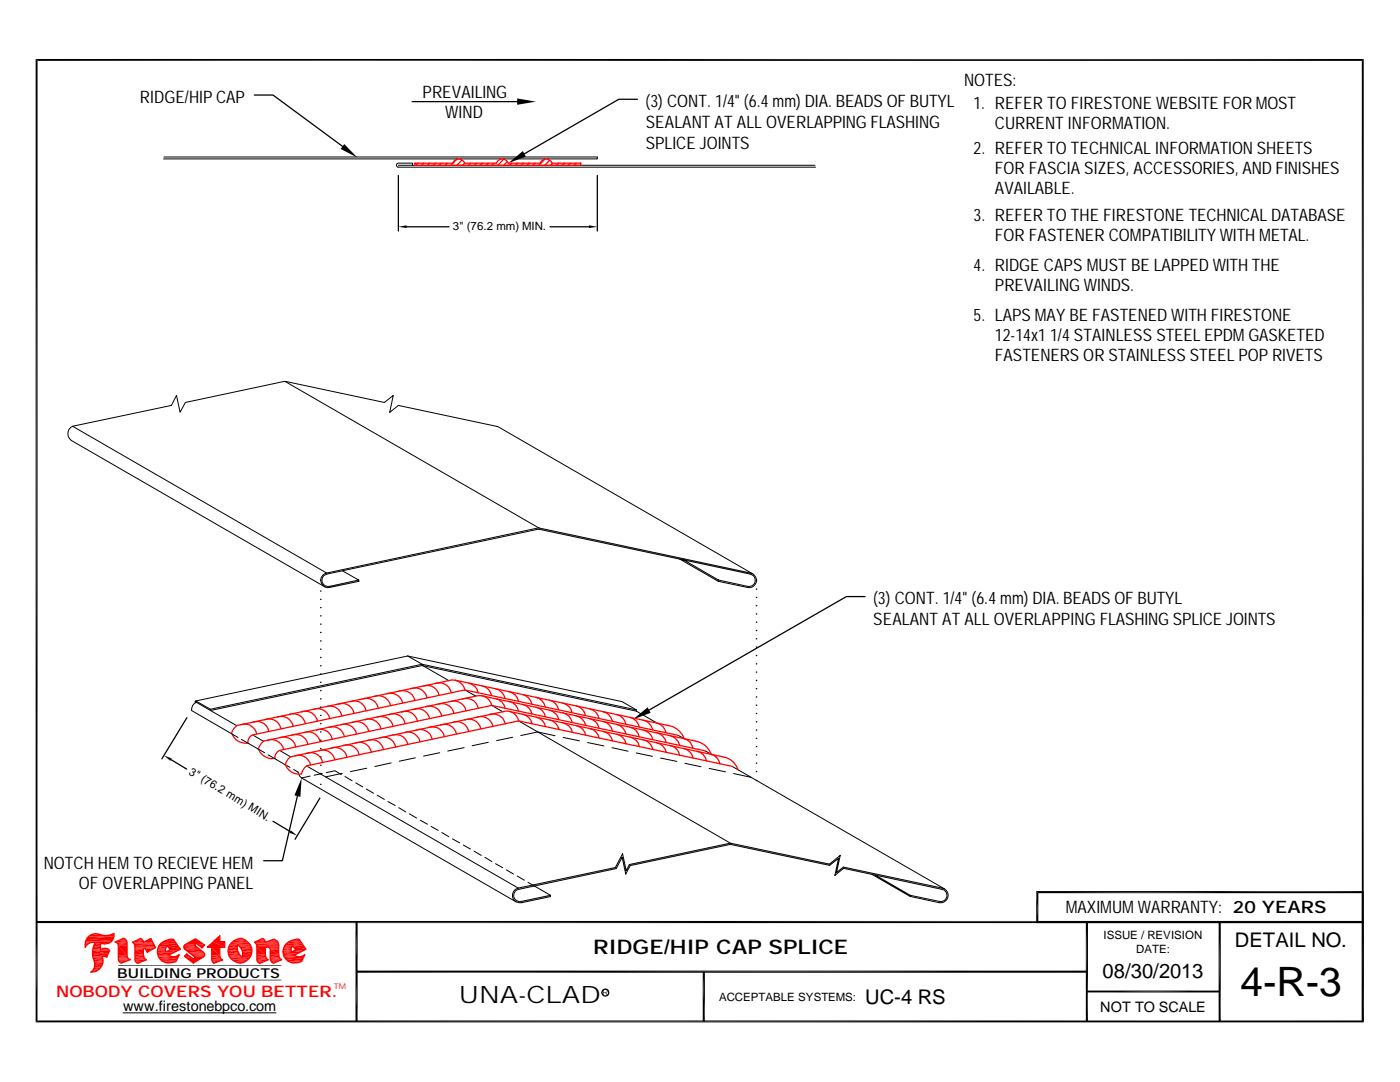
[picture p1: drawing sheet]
<svg xmlns="http://www.w3.org/2000/svg" width="279mm" height="216mm" viewBox="0 0 279 216" stroke-linecap="round" stroke-linejoin="round" font-family="sans-serif">
<g fill="none" stroke="#000" stroke-width=".2">
<path d="M32.7 31.3h86.5v.4h-86.6M79.5 33h83.1M82.3 33v-.4h-2.8a.4 .4 0 0 0-.4 .4 .4 .4 0 0 0 .4 .4h83.3M56.9 76.1l50.7 29.3M14.5 85l50.7 29.3M65.2 114.3l42.1-8.9 42.5 8.9a1.47 1.47 0 0 1 1.2 1.8 1.47 1.47 0 0 1-1.8 1.1l-5.9-1.2 .1-.3M65.2 114.3a1.47 1.47 0 0 0-1.1 1.8 1.47 1.47 0 0 0 1.7 1.1l5.8-1.2v-.3M68.4 113.9l3.2 1.8M71.6 115.7l-5.9 1.3a1.25 1.25 0 0 1-1.4-1 1.25 1.25 0 0 1 .9-1.4l42.1-9 42.4 9a1.25 1.25 0 0 1 1 1.4 1.25 1.25 0 0 1-1.5 1l-5.8-1.3M135.7 111.6l7.6 4.4M136.4 111.7l7 4M150.2 114.5l-50.8-29.3-19.9-4.3-1.7 1.4 .7-3.4-1.8 1.4-20-4.2-19.7 4.2-1.1 2-.7-3.4-1 2-19.7 4.1a1.64 1.64 0 0 0-.3 2.9l50.7 29.2"/>
<path d="M81.4 130.9l2.8 1.6 42.8 9.1M81.4 130.9l42.7 9.1 2.9 1.6v.3M81.4 130.9l-42.3 9M84.2 132.8l-42.2 9v-.3l42.2-9v.3l42.8 9.1M84.4 132.8l5.2 3M92.8 137.7l2.2 1.2M39 140.2l-.1-.2 .2-.1 2.9 1.6M47.2 144.8l-8-4.7a1.67 1.67 0 0 0-1 1.7l9.3 5.4M48.2 147.5l4.6 2.7M50.4 146.6l2.2 1.3M53.5 150.6l4.4 2.5M55.8 149.7l2.2 1.3"/>
<path d="M58.6 153.5l.9 .6 .3 .8 .4 .3M60.2 155.2l42.8 24.8M61.2 152.8l42.2 24.4M61.9 154.9l-1.7 .3M64.3 154.3l-1.6 .4M65.1 154.2l1.7-.4 1.3 .8M68.3 154.3l-3.3 .7M68.8 154.9l1.5 .9M71 156.2l1.4 .8M73.1 157.4l1.4 .9M73.2 153.3l-3.3 .7M75.3 158.7l1.4 .8"/>
<path d="M77.4 159.9l1.5 .8M78.1 152.2l-3.3 .8M82.9 151.2l-3.2 .7M87.8 150.2l-3.3 .7M92.6 149.2l-3.2 .7M97.5 148.1l-3.3 .7M98.1 140.8l2.2 1.2M102.3 147.1l-3.2 .7M103.5 143.8l42.3 24.4M103.9 146.8l3.4-.8 3.5 .8M112.4 147.2l3.3 .6M117.3 148.2l3.2 .6"/>
<path d="M122.1 149.2l3.2 .7M127 150.2l3.2 .7M127 141.9l4.2 2.4M131.8 151.3l3.3 .6M135.3 146.7l1.3 .7M136.7 152.3l3.2 .7M140.7 149.8l1.2 .7M141.5 153.3l3.3 .7M146.1 152.9l42.4 24.5M146.4 154.3l3.5 .8M79.6 161.2l1.4 .8M81.7 162.4l1.4 .8"/>
<path d="M83.9 163.7l1.4 .8M86 164.9l1.5 .8M88.2 166.1l1.4 .9M90.3 167.4l1.4 .8M92.5 168.6l1.4 .8M94.6 169.8l1.5 .9M96.8 171.1l1.4 .8M98.9 172.3l1.4 .8M101 173.6l1.5 .8M103.2 174.8l1.4 .8M103.4 177.2a1.49 1.49 0 0 0-1.1 1.8 1.49 1.49 0 0 0 1.8 1.1l5.8-1.2v-.3M103.4 177.2l19.4-4.1 1.4-2.8 .8 3.4 .6-1.2 20-4.2 19.9 4.1 2.2-1.7-.7 3.4 1.3-1.1 19.7 4.2a1.49 1.49 0 0 1 1.2 1.8 1.49 1.49 0 0 1-1.7 1.1l-5.9-1.2 .1-.3"/>
<path d="M105.4 176.1l4.5 2.5M109.9 178.6l-5.9 1.3a1.23 1.23 0 0 1-1.5-1 1.23 1.23 0 0 1 1-1.4l19.5-4.2 1.2-2.2 .7 3.3 .9-1.7 19.8-4.2 20 4.2 1.7-1.4-.7 3.4 1.8-1.4 19.6 4.2a1.23 1.23 0 0 1 1 1.4 1.23 1.23 0 0 1-1.5 1l-5.8-1.3M174 174.5l7.6 4.4M174.7 174.6l7 4"/>
</g>
<g fill="none" stroke="#f00" stroke-width=".25">
<path d="M82.8 32.6h7.5a1.25 1.25 0 0 1 1.2-.9 1.25 1.25 0 0 1 1.2 .9h6.4a1.25 1.25 0 0 1 1.1-.9 1.25 1.25 0 0 1 1.2 .9h6.4a1.22 1.22 0 0 1 1.2-.9 1.22 1.22 0 0 1 1.2 .9h5.7v.4h-33.1zM83.4 32.6l-.4 .4M84.5 32.6l-.3 .4M85.7 32.6l-.4 .4M86.9 32.6l-.4 .4M88.1 32.6l-.4 .4M89.2 32.6l-.4 .4M91.2 31.8l-1.2 1.2M92.2 31.9l-1 1.1M92.8 32.6l-.5 .4M93.9 32.6l-.4 .4M95.1 32.6l-.4 .4"/>
<path d="M96.3 32.6l-.5 .4M97.4 32.6l-.4 .4M98.6 32.6l-.4 .4M100.5 31.8l-1.1 1.2M101.3 32.2l-.8 .8M102.1 32.6l-.4 .4M103.3 32.6l-.4 .4M104.4 32.6l-.3 .4M105.6 32.6l-.4 .4M106.8 32.6l-.4 .4M108.8 31.8l-1.2 1.2M109.7 32l-1 1"/>
<path d="M110.3 32.6l-.4 .4M111.5 32.6l-.5 .4M112.6 32.6l-.4 .4M113.8 32.6l-.4 .4M115 32.6l-.4 .4M115.9 32.8l-.2 .2M69.9 140a2.4 2.4 0 0 1 3.2 1.8M72.3 139.4a2.53 2.53 0 0 1 3.2 1.9M74.7 138.9a2.49 2.49 0 0 1 3.2 1.9M77.2 138.4a2.47 2.47 0 0 1 3.1 1.9M79.6 137.9a2.53 2.53 0 0 1 3.2 1.9M82 137.4a2.43 2.43 0 0 1 3.2 1.8"/>
<path d="M84.5 136.9a2.4 2.4 0 0 1 3.1 1.8M86.9 136.4a2.46 2.46 0 0 1 3.2 1.8M89.8 140a2.47 2.47 0 0 1 3.2 1.9M90.8 135.7l42.6 9.1a4 4 0 0 1 3.2 2.6M92.2 139.5a2.46 2.46 0 0 1 3.3 1.8M92.8 137.7a2.47 2.47 0 0 0-3.2-1.9l-42.4 9-.8 1-.2 .6M92.8 137.7l-42.4 8.9a1.58 1.58 0 0 0-.9 1.7 3 3 0 0 1-3.2-1.9M92.8 137.7l42.5 9M93.6 136.3a2.4 2.4 0 0 1 1.8 1.9M96.2 136.9a2.5 2.5 0 0 1 1.9 1.9M96.2 138.9l42.6 9a4 4 0 0 1 3.1 2.6M98.9 137.5a2.53 2.53 0 0 1 1.9 1.9"/>
<path d="M98.9 139.4a2.4 2.4 0 0 1 1.9 1.9M101.6 138a2.37 2.37 0 0 1 1.9 1.9M101.6 140a2.5 2.5 0 0 1 1.9 1.9M104.3 138.6a2.4 2.4 0 0 1 1.8 1.9M106.9 139.1a2.53 2.53 0 0 1 1.9 2M109.6 139.7a2.5 2.5 0 0 1 1.9 1.9M48 144.6a2.39 2.39 0 0 1 3.2 1.9M50.5 144.1a2.4 2.4 0 0 1 3.1 1.8M52.9 143.6a2.43 2.43 0 0 1 3.2 1.8M53.4 147.7a2.47 2.47 0 0 1 3.2 1.9M55.3 143.1a2.4 2.4 0 0 1 3.2 1.8M55.8 147.2a2.47 2.47 0 0 1 3.2 1.9"/>
<path d="M57.5 151.4l.5-.4 42.3-9a2.4 2.4 0 0 1 3.2 1.8l-42.3 9-.5 .5-.5 1.1a2.9 2.9 0 0 1-3.3-1.8zM57.7 142.5a2.53 2.53 0 0 1 3.3 1.9M58.3 146.7a2.42 2.42 0 0 1 3.2 1.8M58.8 150.8a2.4 2.4 0 0 1 3.2 1.9M60.2 142a2.49 2.49 0 0 1 3.2 1.9M60.7 146.2a2.4 2.4 0 0 1 3.2 1.8M60.9 155.6h.1M61.2 150.3a2.47 2.47 0 0 1 3.2 1.8M62.6 141.5a2.47 2.47 0 0 1 3.2 1.9M63.1 145.7a2.46 2.46 0 0 1 3.2 1.8M63.6 149.8a2.49 2.49 0 0 1 3.2 1.8M65 141a2.46 2.46 0 0 1 3.2 1.8"/>
<path d="M65.5 145.2a2.43 2.43 0 0 1 3.2 1.8M66.1 149.3a2.47 2.47 0 0 1 3.2 1.8M67.4 140.5a2.43 2.43 0 0 1 3.3 1.8M68 144.6a2.47 2.47 0 0 1 3.2 1.9M68.5 148.8a2.39 2.39 0 0 1 3.2 1.8M70.4 144.1a2.53 2.53 0 0 1 3.2 1.9M70.9 148.3a2.43 2.43 0 0 1 3.2 1.8M72.8 143.6a2.49 2.49 0 0 1 3.2 1.9M73.4 147.7a2.4 2.4 0 0 1 3.1 1.9M75.3 143.1a2.4 2.4 0 0 1 3.1 1.8M75.8 147.2a2.46 2.46 0 0 1 3.2 1.9M77.7 142.6a2.46 2.46 0 0 1 3.2 1.8"/>
<path d="M78.2 146.7a2.49 2.49 0 0 1 3.2 1.8M80.1 142.1a2.43 2.43 0 0 1 3.2 1.8M80.6 146.2a2.47 2.47 0 0 1 3.2 1.8M82.5 141.6a2.4 2.4 0 0 1 3.2 1.8M83.1 145.7a2.53 2.53 0 0 1 3.2 1.8M85 141a2.53 2.53 0 0 1 3.2 1.9M85.5 145.2a2.42 2.42 0 0 1 3.2 1.8M87.4 140.5a2.49 2.49 0 0 1 3.2 1.9M87.9 144.7a2.4 2.4 0 0 1 3.2 1.8M90.3 144.1a2.46 2.46 0 0 1 3.3 1.9M92.8 143.6a2.43 2.43 0 0 1 3.2 1.9M95.2 143.1a2.47 2.47 0 0 1 3.2 1.8"/>
<path d="M97.6 142.6a2.53 2.53 0 0 1 3.2 1.8M98.1 140.8l-42.3 8.9a1.67 1.67 0 0 0-.9 1.7M98.1 140.8a2.47 2.47 0 0 0-3.1-1.9l-42.4 9-.8 1-.2 .6a3 3 0 0 0 3.2 1.8M98.1 140.8l42.6 9M101.6 141.9l42.6 9.1a3.8 3.8 0 0 1 3.1 2.6M103.5 143.8l42.6 9.1M104.3 140.5a2.53 2.53 0 0 1 1.9 2M104.3 142.5a2.38 2.38 0 0 1 1.9 1.9M106.9 141.1a2.35 2.35 0 0 1 1.9 1.9M107 143.1a2.53 2.53 0 0 1 1.9 1.9M109.6 143.6a2.5 2.5 0 0 1 1.9 2M109.6 141.7a2.4 2.4 0 0 1 1.9 1.9"/>
<path d="M112.3 140.3a2.37 2.37 0 0 1 1.9 1.9M112.3 144.2a2.37 2.37 0 0 1 1.9 1.9M112.3 142.2a2.5 2.5 0 0 1 1.9 2M115 142.8a2.53 2.53 0 0 1 1.9 1.9M115 140.8a2.38 2.38 0 0 1 1.8 2M115 144.8a2.38 2.38 0 0 1 1.9 1.9M117.6 143.4a2.35 2.35 0 0 1 1.9 1.9M117.6 141.4a2.53 2.53 0 0 1 1.9 1.9M117.7 145.4a2.53 2.53 0 0 1 1.9 1.9M120.3 142a2.5 2.5 0 0 1 1.9 1.9M120.4 145.9a2.53 2.53 0 0 1 1.9 1.9M120.4 144a2.4 2.4 0 0 1 1.8 1.9"/>
<path d="M123 146.5a2.35 2.35 0 0 1 1.9 1.9M123 144.5a2.53 2.53 0 0 1 1.9 1.9M123 142.6a2.4 2.4 0 0 1 1.9 1.9M125.7 145.1a2.37 2.37 0 0 1 1.9 1.9M125.7 143.1a2.53 2.53 0 0 1 1.9 1.9M125.7 147.1a2.4 2.4 0 0 1 1.9 1.9M128.4 143.7a2.53 2.53 0 0 1 1.9 1.9M128.4 147.6a2.5 2.5 0 0 1 1.9 2M128.4 145.7a2.4 2.4 0 0 1 1.9 1.9M131 144.3a2.37 2.37 0 0 1 1.9 1.9M131.1 148.2a2.53 2.53 0 0 1 1.9 1.9M131.1 146.2a2.5 2.5 0 0 1 1.9 2"/>
<path d="M133.7 146.8a2.53 2.53 0 0 1 1.9 1.9M133.8 148.8a2.38 2.38 0 0 1 1.8 1.9M136.4 147.4a2.35 2.35 0 0 1 1.9 1.9M136.4 149.4a2.4 2.4 0 0 1 1.9 1.9M139.1 149.9a2.5 2.5 0 0 1 1.9 1.9M141.8 150.5a2.37 2.37 0 0 1 1.9 1.9M142.9 151v.1"/>
</g>
<g fill="none" stroke="#000" stroke-width=".3">
<path d="M64 119.6h.1M64 117.9h.1M64 115.8h.1M151 115.8h.1M151 117.6h.1M151 119.2h.1M64 139.4h.1M64 137.8h.1M64 136.1h.1M64 134.5h.1M64 132.8h.1M64 131.2h.1"/>
<path d="M64 129.5h.1M64 127.9h.1M64 126.2h.1M64 124.5h.1M64 122.9h.1M64 121.2h.1M151 120.9h.1M151 122.5h.1M151 124.2h.1M151 125.8h.1M151 127.5h.1M151 129.1h.1"/>
<path d="M151 130.8h.1M151 132.5h.1M151 134.1h.1M151 135.8h.1M151 137.4h.1M151 139.1h.1M64 156.5h.1M64 154.3h.1M64 152.7h.1M64 151h.1M64 149.4h.1M64 147.7h.1"/>
<path d="M64 146h.1M64 144.4h.1M64 142.7h.1M64 141.1h.1M151 140.7h.1M151 142.4h.1M151 144h.1M151 145.7h.1M151 147.3h.1M151 149h.1M151 150.6h.1M151 152.3h.1"/>
<path d="M151 154h.1M151 155.7h.1"/>
</g>
<path d="M103.2 19.6l3.7 .7-3.7 .6zM68.7 28.7l2.6 2.8-3.3-1.8zM101.4 32.6l3-2.5 .5 1.1zM79.5 45.3l1.7-.3v.5zM117.6 45l1.6 .3-1.6 .2zM32.7 150.7l1.6 .6-.3 .5zM60.2 155.2l-.3 3.8-1.1-.3zM126.3 143.6l2.9-2.5 .6 1.1zM58 165.7l1.3 1.1-1.6-.6z" fill="#000"/>
<g fill="none" stroke="#000" stroke-width=".25">
<path d="M50.8 19h3.7l13.9 10.2M127.2 19.8h-3.7l-18.9 10.9M79.5 35v11.1M82.3 20.3h20.9M119.2 35v11.1M81.2 45.3h8.4M109.8 45.3h7.8M172.6 119h-3.7l-39.4 22.7M34.2 151.6l3.1 1.9M37.3 143.2l-5 8.2M59.4 158.8l-3.1 12.9h-3.7M63.8 159.3l-4.9 8.2"/>
<path d="M54.5 163.9l3.4 2"/>
</g>
<path d="M243.4 184v19.8" fill="none" stroke="#000" stroke-width=".42"/>
<g fill="#f00">
<path d="M52.1 187.4l.4-.2 .2 .2z"/>
<path d="M54.6 187.5h.1z"/>
<path d="M52 187.5h.7z"/>
<path d="M52.1 187.4l.6 .1z"/>
<path d="M54.2 187.6l.4-.1 .4 .1z"/>
<path d="M54.6 187.5l.4 .1z"/>
<path d="M51.5 187.7l.5-.2 .9 .2z"/>
<path d="M52 187.5h.7l.2 .2z"/>
<path d="M53.5 187.8l.7-.2 1.2 .2z"/>
<path d="M54.2 187.6h.8l.4 .2z"/>
</g>
<path d="M50.8 187.9h2.2" fill="none" stroke="#f00" stroke-width=".3"/>
<path d="M51.5 187.7h1.4l.1 .3z" fill="#f00"/>
<path d="M53 187.9h2.5" fill="none" stroke="#f00" stroke-width=".2"/>
<path d="M53.5 187.8h1.9l.1 .2z" fill="#f00"/>
<path d="M50.8 188h2.2M50.8 188.1h4.7M51 188.2h4.6M51.2 188.6h4.4M51.3 189h4.3M53.4 189h2.2" fill="none" stroke="#f00" stroke-width=".2"/>
<path d="M51.1 188.4h4.5" fill="none" stroke="#f00" stroke-width=".3"/>
<path d="M51.2 188.8h4.4" fill="none" stroke="#f00" stroke-width=".34"/>
<path d="M51.3 189h1.9z" fill="#f00"/>
<path d="M51.3 189h2.1M53.5 189h2.1" fill="none" stroke="#f00" stroke-width=".2"/>
<g fill="#f00">
<path d="M51.3 189l1.7 .1z"/>
<path d="M51.3 189h1.9z"/>
<path d="M53.7 189l1.9 .2h-1.8z"/>
<path d="M53.7 189h1.9v.2z"/>
<path d="M53.8 189.2l1.8 .3h-1.7z"/>
<path d="M53.8 189.2h1.8v.3z"/>
<path d="M53.9 189.5l1.7 .9h-1.7z"/>
<path d="M53.9 189.5h1.7v.9z"/>
<path d="M51.3 189.1l1.7 1.4h-1.7z"/>
<path d="M51.3 189.1h1.7v1.4z"/>
<path d="M53.9 190.4l1.8 .4h-1.8z"/>
<path d="M53.9 190.4h1.7l.1 .4z"/>
<path d="M51.3 190.5l1.7 .3h-1.7z"/>
<path d="M51.3 190.5h1.7v.3z"/>
<path d="M51.3 190.8l1.8 .3h-1.8z"/>
<path d="M51.3 190.8h1.7l.1 .3z"/>
<path d="M53.9 190.8l1.9 .3h-1.9z"/>
<path d="M53.9 190.8h1.8l.1 .3z"/>
<path d="M53.9 191.1l2 .2h-2z"/>
<path d="M53.9 191.1h1.9l.1 .2z"/>
</g>
<path d="M51.3 191.4h2.3M51.3 191.5h2.3M53.9 191.3h2.1M53.9 191.4h2.3" fill="none" stroke="#f00" stroke-width=".2"/>
<path d="M51.3 191.2h2" fill="none" stroke="#f00" stroke-width=".25"/>
<path d="M54 191.5l1.8 .2h-1.8z" fill="#f00"/>
<path d="M54 191.6h2.2" fill="none" stroke="#f00" stroke-width=".2"/>
<path d="M51.3 191.6l1.5 .3h-1.4z" fill="#f00"/>
<path d="M51.3 191.7h2.2" fill="none" stroke="#f00" stroke-width=".3"/>
<g fill="#f00">
<path d="M54 191.7l1.1 .3h-.9z"/>
<path d="M54 191.7h1.8l-.7 .3z"/>
<path d="M54.4 192.1h.4l-.2 .1z"/>
<path d="M54.2 192l.6 .1z"/>
<path d="M54.2 192h.9z"/>
<path d="M51.4 191.9l.8 .2h-.6z"/>
<path d="M51.4 191.9h1.4l-.6 .2z"/>
<path d="M51.8 192.2h.1z"/>
<path d="M51.6 192.1l.3 .1z"/>
<path d="M51.6 192.1h.6l-.3 .1z"/>
</g>
<path d="M50.8 188l1.7-.8 .5 .8 1.7-.6a1.18 1.18 0 0 1 .9 1.2l.2 2.5 .4 .4-1.6 .7-.4-.2-.3-.7v-1.8l-.2-.5h-.3l-.4 .1v1.4l.1 .6 .5 .4-1.8 .7-.4-.3-.1-.3-.1-3z" fill="none" stroke="#f00" stroke-width=".25"/>
<g fill="#f00">
<path d="M18.7 186.4h.8z"/>
<path d="M18.5 186.4h1.4z"/>
<path d="M18.7 186.4h1.2z"/>
<path d="M18.2 186.5h1.9z"/>
<path d="M18.5 186.4l1.6 .1z"/>
</g>
<path d="M18.1 186.5h2.1" fill="none" stroke="#f00" stroke-width=".2"/>
<g fill="#f00">
<path d="M21.8 186.6l.8-.3 .1 .3z"/>
<path d="M22.6 186.3l.1 .3z"/>
<path d="M21.1 186.7h1.6z"/>
<path d="M21.8 186.6l.9 .1z"/>
</g>
<path d="M17.9 186.6h2.6" fill="none" stroke="#f00" stroke-width=".2"/>
<g fill="#f00">
<path d="M20.9 186.7h1.8z"/>
<path d="M21.1 186.7h1.6z"/>
</g>
<path d="M17.7 186.8h5.1M17.9 186.7h3" fill="none" stroke="#f00" stroke-width=".2"/>
<g fill="#f00">
<path d="M17.7 186.9l4.9 .4h-5.3z"/>
<path d="M17.7 186.9h5l-.1 .4z"/>
</g>
<path d="M17.3 187.3h5.3" fill="none" stroke="#f00" stroke-width=".2"/>
<g fill="#f00">
<path d="M17.3 187.3l5 .5h-5.2z"/>
<path d="M17.3 187.3h5.3l-.3 .5z"/>
</g>
<path d="M17.1 187.8h5.2" fill="none" stroke="#f00" stroke-width=".2"/>
<path d="M17 187.9h5.2" fill="none" stroke="#f00" stroke-width=".21"/>
<g fill="#f00">
<path d="M17 188l1.1 .1z"/>
<path d="M17 188h1.5z"/>
</g>
<path d="M18.5 188.1h3.5M18.9 188.1h3M18.9 188.2h2.9" fill="none" stroke="#f00" stroke-width=".2"/>
<g fill="#f00">
<path d="M17 188.1l.7 .2h-.7z"/>
<path d="M17 188.1h1.1l-.4 .2z"/>
<path d="M20.6 188.3h.8z"/>
<path d="M20.1 188.3h1.3z"/>
<path d="M20.1 188.3h1.4z"/>
<path d="M17 188.3l.5 .1h-.5z"/>
<path d="M17 188.3h.7l-.2 .1z"/>
<path d="M17 188.4l.3 .2h-.3z"/>
<path d="M17 188.4h.5l-.2 .2z"/>
<path d="M18.9 188.3l1.1 .5h-1.3z"/>
<path d="M18.9 188.3h1.2l-.1 .5z"/>
<path d="M17 188.8v.2z"/>
<path d="M18.7 188.8h1.3z"/>
<path d="M17 188.6l.1 .2z"/>
<path d="M17 188.6h.3l-.2 .2z"/>
<path d="M20.5 189.3h.8z"/>
<path d="M20.5 189.3h1z"/>
<path d="M20.2 189.4l.3-.1 1.2 .1z"/>
<path d="M20.5 189.3h1l.2 .1z"/>
<path d="M18.7 188.8l1.4 .6h-1.6z"/>
<path d="M18.7 188.8h1.3l.1 .6z"/>
<path d="M20.2 189.4l1.5 .1z"/>
<path d="M18.5 189.4l1.6 .1z"/>
</g>
<path d="M18.5 189.5h3.3M18.5 189.6h3.4" fill="none" stroke="#f00" stroke-width=".2"/>
<g fill="#f00">
<path d="M18.5 189.7l3.1 .6h-3.1z"/>
<path d="M18.5 189.7h3.4l-.3 .6z"/>
<path d="M18.5 190.3l2.9 .5h-2.9z"/>
<path d="M18.5 190.3h3.1l-.2 .5z"/>
<path d="M20.7 190.8h.7z"/>
<path d="M21.1 190.9h.2z"/>
<path d="M21 190.8l.3 .1z"/>
<path d="M21 190.8h.4z"/>
<path d="M18.5 190.8l1.9 .1h-1.9z"/>
</g>
<path d="M18.5 190.9h2.2" fill="none" stroke="#f00" stroke-width=".2"/>
<g fill="#f00">
<path d="M18.5 190.9l1.9 .2h-1.9z"/>
<path d="M18.5 190.9h1.9v.2z"/>
<path d="M18.5 191.1l2 .3h-1.9z"/>
<path d="M18.5 191.1h1.9l.1 .3z"/>
<path d="M18.6 191.4l2 .4h-1.8z"/>
<path d="M18.6 191.4h1.9l.1 .4z"/>
<path d="M18.8 191.8l1.8 .1h-1.8z"/>
<path d="M18.8 191.8h1.8v.1z"/>
<path d="M18.8 191.9l1.7 .2h-1.6z"/>
<path d="M18.8 191.9h1.8l-.1 .2z"/>
<path d="M18.9 192.1l1.5 .3h-1.5z"/>
<path d="M18.9 192.1h1.6l-.1 .3z"/>
<path d="M18.9 192.4h1.5z"/>
<path d="M18.9 192.4l1.3 .6h-1.4z"/>
<path d="M18.9 192.4h1.5l-.2 .6z"/>
<path d="M18.8 193h1.3z"/>
<path d="M18.8 193h1.4z"/>
<path d="M18.8 193l1 .4h-1.2z"/>
<path d="M18.8 193h1.3l-.3 .4z"/>
<path d="M18.6 193.4l.9 .2h-.9z"/>
<path d="M18.6 193.4h1.2l-.3 .2z"/>
<path d="M18.4 193.8l.2-.2 .7 .2z"/>
<path d="M18.6 193.6h.9l-.2 .2z"/>
<path d="M18.2 193.9h.5z"/>
<path d="M18.2 193.9l.2-.1 .3 .1z"/>
<path d="M18.4 193.8h.9l-.6 .1z"/>
</g>
<path d="M17 189h.1M17.7 186.9a2.26 2.26 0 0 1 2.5-.3l.7 .1 .9-.1 .9-.3a1.86 1.86 0 0 1-2.6 2v1.2a1.35 1.35 0 0 1 1.8 .2l-.6 1.3-.6-.2-.3 .1a2.26 2.26 0 0 1-2.3 3.1 1.81 1.81 0 0 0 .7-2.2 4.1 4.1 0 0 1 .2-3.7 1.56 1.56 0 0 0-2 .9 2.26 2.26 0 0 1 .7-2.1z" fill="none" stroke="#f00" stroke-width=".25"/>
<g fill="#f00">
<path d="M34.3 187.4h.3z"/>
<path d="M34.1 187.4h.5z"/>
<path d="M33.2 187.6l.9-.2 .7 .2z"/>
<path d="M34.1 187.4h.5l.2 .2z"/>
</g>
<path d="M32.5 187.8h2.5" fill="none" stroke="#f00" stroke-width=".38"/>
<path d="M33.2 187.6h1.6l.2 .4z" fill="#f00"/>
<path d="M32 188.2h3.3" fill="none" stroke="#f00" stroke-width=".38"/>
<path d="M31.7 188.6h3.8" fill="none" stroke="#f00" stroke-width=".42"/>
<g fill="#f00">
<path d="M31.7 188.8l1.6 .1h-1.7z"/>
<path d="M31.7 188.8h1.7l-.1 .1z"/>
<path d="M31.6 188.9l1.6 .1z"/>
<path d="M31.6 188.9h1.7z"/>
<path d="M31.6 189l1.4 .3h-1.5z"/>
<path d="M31.6 189h1.6l-.2 .3z"/>
<path d="M33.4 188.8l2.6 .6h-2.1z"/>
<path d="M33.4 188.8h2.1l.5 .6z"/>
</g>
<path d="M33.9 189.4h2.1" fill="none" stroke="#f00" stroke-width=".2"/>
<g fill="#f00">
<path d="M31.5 189.3l1.5 .2h-1.5z"/>
<path d="M31.5 189.3h1.5v.2z"/>
<path d="M33.9 189.4l1.9 .1z"/>
</g>
<path d="M33.9 189.5h2" fill="none" stroke="#f00" stroke-width=".2"/>
<g fill="#f00">
<path d="M33.7 189.6h1.9z"/>
<path d="M34 189.5h1.8z"/>
<path d="M31.5 189.5l1.5 .1h-1.6z"/>
<path d="M31.5 189.5h1.5v.1z"/>
<path d="M33.1 189.9l.6-.3 1.3 .3z"/>
<path d="M33.7 189.6h1.9l-.6 .3z"/>
<path d="M31.4 189.6l1.7 .3h-1.7z"/>
<path d="M31.4 189.6h1.6l.1 .3z"/>
</g>
<path d="M31.4 190h3.6" fill="none" stroke="#f00" stroke-width=".2"/>
<g fill="#f00">
<path d="M35.6 190.6l.2-.1z"/>
<path d="M31.4 190.1l2.3 .5h-2.2z"/>
<path d="M31.4 190.1h3.2l-.9 .5z"/>
<path d="M35.5 190.7l.1-.1 .1 .1z"/>
<path d="M35.6 190.6l.1 .1z"/>
</g>
<path d="M31.5 190.7h2.4" fill="none" stroke="#f00" stroke-width=".2"/>
<g fill="#f00">
<path d="M35.1 190.8l.4-.1 .1 .1z"/>
<path d="M35.5 190.7h.2l-.1 .1z"/>
<path d="M35.1 190.8h.5z"/>
</g>
<path d="M31.6 190.8h2.5" fill="none" stroke="#f00" stroke-width=".2"/>
<g fill="#f00">
<path d="M34.6 190.9h1z"/>
<path d="M35.1 190.8h.5z"/>
</g>
<path d="M31.6 190.9h3M32.3 191.8h2.9" fill="none" stroke="#f00" stroke-width=".2"/>
<path d="M31.7 191.1h3.9" fill="none" stroke="#f00" stroke-width=".38"/>
<path d="M31.9 191.5h3.5" fill="none" stroke="#f00" stroke-width=".42"/>
<path d="M32.6 191.9l1.9 .1h-1.6z" fill="#f00"/>
<path d="M32.6 192h2.5" fill="none" stroke="#f00" stroke-width=".2"/>
<g fill="#f00">
<path d="M32.9 192l1.4 .1z"/>
<path d="M32.9 192h1.6z"/>
<path d="M33.2 192.1h1z"/>
<path d="M33.1 192.1h1.1z"/>
<path d="M33.1 192.1h1.2z"/>
</g>
<path d="M36 189.4l-1.4-2a2.88 2.88 0 0 0-3.2 2.3 2.26 2.26 0 0 0 2.8 2.4l.9-.2 .7-1.4a1.67 1.67 0 0 1-2.1 .1l2.2-1.2" fill="none" stroke="#f00" stroke-width=".25"/>
<g fill="#f00">
<path d="M28 187.3h.2z"/>
<path d="M27.7 187.5l.3-.2 .4 .2z"/>
<path d="M28 187.3l.4 .2z"/>
<path d="M27.1 187.7l.6-.2 .9 .2z"/>
<path d="M27.7 187.5h.7l.2 .2z"/>
<path d="M28.7 188l1.3-.7 .5 .7z"/>
<path d="M30 187.3l.5 .7z"/>
</g>
<path d="M26.5 187.9h2.1" fill="none" stroke="#f00" stroke-width=".3"/>
<g fill="#f00">
<path d="M27.1 187.7h1.5v.3z"/>
<path d="M28.7 188h1.8z"/>
</g>
<path d="M26.5 188h2.1M26.9 189h4.1M26.9 189.1h4.1M26.9 189.2h4.1" fill="none" stroke="#f00" stroke-width=".2"/>
<path d="M26.5 188.2h4.1" fill="none" stroke="#f00" stroke-width=".21"/>
<path d="M26.7 188.4h4.1" fill="none" stroke="#f00" stroke-width=".3"/>
<path d="M26.9 188.7h4" fill="none" stroke="#f00" stroke-width=".38"/>
<g fill="#f00">
<path d="M26.9 189.2l1.8 .1z"/>
<path d="M26.9 189.2h2z"/>
<path d="M28.9 189.2l1.7 .2h-1.6z"/>
<path d="M28.9 189.2h1.8l-.1 .2z"/>
<path d="M29 189.4h1.5z"/>
<path d="M29 189.4h1.6z"/>
<path d="M29.1 189.4h1.3z"/>
<path d="M29.1 189.4h1.4z"/>
<path d="M26.9 189.3l1.7 .1h-1.7z"/>
<path d="M26.9 189.3h1.8l-.1 .1z"/>
<path d="M29.1 189.4l.3 .6z"/>
<path d="M29.1 189.4h1.3l-1 .6z"/>
<path d="M26.9 189.4l1.7 1.1h-1.7z"/>
<path d="M26.9 189.4h1.7v1.1z"/>
<path d="M26.9 190.5l1.8 .3h-1.8z"/>
<path d="M26.9 190.5h1.7l.1 .3z"/>
<path d="M26.9 190.8l1.8 .3h-1.8z"/>
<path d="M26.9 190.8h1.8v.3z"/>
</g>
<path d="M26.9 191.2h2.1" fill="none" stroke="#f00" stroke-width=".25"/>
<path d="M26.9 191.4h2.3M26.9 191.5h2.3" fill="none" stroke="#f00" stroke-width=".2"/>
<path d="M26.9 191.6l1.5 .3h-1.4z" fill="#f00"/>
<path d="M26.9 191.7h2.3" fill="none" stroke="#f00" stroke-width=".3"/>
<g fill="#f00">
<path d="M27.2 192.1h.7l-.4 .1z"/>
<path d="M27 191.9l.9 .2h-.7z"/>
<path d="M27 191.9h1.4l-.5 .2z"/>
<path d="M24.3 187.4l.4-.2 .3 .2z"/>
<path d="M23.6 187.7l.7-.3 1 .3z"/>
<path d="M24.3 187.4h.7l.3 .3z"/>
</g>
<path d="M23 187.8h2.3" fill="none" stroke="#f00" stroke-width=".25"/>
<path d="M23.6 187.7h1.7v.3z" fill="#f00"/>
<path d="M23 188h2.4M23.2 188.1h2.2" fill="none" stroke="#f00" stroke-width=".2"/>
<path d="M23.3 188.3h2.1" fill="none" stroke="#f00" stroke-width=".25"/>
<g fill="#f00">
<path d="M23.5 188.4l1.9 .3h-1.8z"/>
<path d="M23.5 188.4h1.9v.3z"/>
<path d="M23.6 188.7l1.8 2h-1.8z"/>
<path d="M23.6 188.7h1.8v2z"/>
<path d="M23.6 190.7l1.8 .3h-1.8z"/>
<path d="M23.6 190.7h1.8v.3z"/>
<path d="M23.6 191l2 .2h-2z"/>
<path d="M23.6 191h1.8l.2 .2z"/>
</g>
<path d="M23.6 191.3h2.1M23.6 191.3h2.2M23.6 191.4h2.4" fill="none" stroke="#f00" stroke-width=".2"/>
<path d="M23.6 191.5l1.9 .2h-1.8z" fill="#f00"/>
<path d="M23.6 191.6h2.4" fill="none" stroke="#f00" stroke-width=".21"/>
<g fill="#f00">
<path d="M23.9 192h.8l-.5 .2z"/>
<path d="M23.7 191.7l1 .3h-.8z"/>
<path d="M23.7 191.7h1.8l-.8 .3z"/>
</g>
<path d="M23 188l1.7-.8 .3 .2 .4 .7v2.6a.81 .81 0 0 0 .6 .8l-1.8 .7-.3-.2-.3-.7v-2.6l-.3-.6zM26.5 188l1.6-.8 .5 .5v.3l1.5-.7 .9 1.8-1.6 .9-.3-.6-.2-.2-.2 .1a2.48 2.48 0 0 0 .3 2l.2 .2-1.7 .7-.5-.3-.1-3.3zM31 189.1h.1M33.2 189l.2-.2 .6 .7-.9 .4-.1-.6z" fill="none" stroke="#f00" stroke-width=".25"/>
<g fill="#f00">
<path d="M37.3 188.3l1.7-1 1.4 1z"/>
<path d="M39 187.3l1.4 1z"/>
<path d="M39.2 188.3h1.2z"/>
<path d="M37.3 188.3h1.9z"/>
<path d="M36.9 188.5l.4-.2 1.6 .2z"/>
<path d="M37.3 188.3h1.9l-.3 .2z"/>
<path d="M36.9 188.5l1.9 .1z"/>
<path d="M36.9 188.5h2z"/>
<path d="M39.2 188.3l1.6 .3h-1.2z"/>
<path d="M39.2 188.3h1.2l.4 .3z"/>
<path d="M36.8 188.6h2z"/>
<path d="M36.9 188.6h1.9z"/>
<path d="M39.6 188.6h1.2z"/>
</g>
<path d="M36.7 188.6h2.2" fill="none" stroke="#f00" stroke-width=".2"/>
<path d="M36.7 188.8h2.5" fill="none" stroke="#f00" stroke-width=".25"/>
<g fill="#f00">
<path d="M39.7 188.6l.6 .5z"/>
<path d="M39.7 188.6h1.1l-.5 .5z"/>
</g>
<path d="M36.7 189.1h2.9" fill="none" stroke="#f00" stroke-width=".25"/>
<path d="M36.7 189.3h3.1" fill="none" stroke="#f00" stroke-width=".21"/>
<g fill="#f00">
<path d="M36.9 189.4l3.7 .6h-2.9z"/>
<path d="M36.9 189.4h2.9l.8 .6z"/>
</g>
<path d="M37.7 190.1h3.1" fill="none" stroke="#f00" stroke-width=".21"/>
<path d="M37.9 190.4h3" fill="none" stroke="#f00" stroke-width=".25"/>
<path d="M38.3 190.6h2.6" fill="none" stroke="#f00" stroke-width=".21"/>
<g fill="#f00">
<path d="M37.3 190.4l.5 .4h-1z"/>
<path d="M37.3 190.4l.5 .4z"/>
<path d="M36.8 190.8h1.1z"/>
</g>
<path d="M38.6 190.8h2.2" fill="none" stroke="#f00" stroke-width=".21"/>
<g fill="#f00">
<path d="M38.8 190.9l1.6 .2h-1.4z"/>
<path d="M38.8 190.9h1.8l-.2 .2z"/>
<path d="M39 191.1h1.4z"/>
<path d="M39 191.1h1.3z"/>
<path d="M36.8 190.8l1.8 .5h-1.1z"/>
<path d="M36.8 190.8h1.1l.7 .5z"/>
<path d="M38.6 191.3l.4-.2 .9 .2z"/>
<path d="M39 191.1h1.3l-.4 .2z"/>
<path d="M38.6 191.3h1.3z"/>
<path d="M37.5 191.3h1.1z"/>
<path d="M37.5 191.3l1.1 .9z"/>
<path d="M37.5 191.3h2.4l-1.3 .9z"/>
<path d="M42.6 187.9l1.3-1.2v1.2z"/>
<path d="M42.5 187.9h1.4z"/>
<path d="M42.6 187.9h1.3z"/>
</g>
<path d="M42.5 188h2.3" fill="none" stroke="#f00" stroke-width=".2"/>
<g fill="#f00">
<path d="M41.4 189l1.1-1 2.3 1z"/>
<path d="M42.5 188h2.3v1z"/>
</g>
<path d="M41.4 189h3.4" fill="none" stroke="#f00" stroke-width=".2"/>
<g fill="#f00">
<path d="M42.2 189h1.7z"/>
<path d="M42.2 189l1.7 .1z"/>
<path d="M42.2 189.1l1.7 1.5h-1.7z"/>
<path d="M42.2 189.1h1.7v1.5z"/>
<path d="M42.2 190.6l1.7 .4h-1.7z"/>
<path d="M42.2 190.6h1.7v.4z"/>
<path d="M42.2 191l1.9 .3h-1.9z"/>
<path d="M42.2 191h1.7l.2 .3z"/>
<path d="M42.2 191.3l2 .1z"/>
</g>
<path d="M42.2 191.5h2.2" fill="none" stroke="#f00" stroke-width=".2"/>
<path d="M42.3 191.6l1.7 .1h-1.7z" fill="#f00"/>
<path d="M42.3 191.6h2.1" fill="none" stroke="#f00" stroke-width=".2"/>
<g fill="#f00">
<path d="M42.5 192h.8l-.6 .2z"/>
<path d="M42.3 191.7l1 .3h-.8z"/>
<path d="M42.3 191.7h1.7l-.7 .3z"/>
</g>
<path d="M36 189.4h-.1M36.8 190.8h.1M36.9 188.5l2.1-1.2 1.8 1.3-.5 .5-1.1-.8-.4 .3 1.8 1.4a.57 .57 0 0 1 0 .9l-2 1.3-1.8-1.4 .5-.4 1.3 .9 .4-.2-2.1-1.7a.54 .54 0 0 1 0-.9zM37.3 190.4h.1M40.3 189.1h.1M41.4 189l2.5-2.3v1.2h.9v1.1h-.9v2l.2 .3 .3 .3-1.7 .6-.4-.5-.1-2.7zM46.2 188.1l.5-.4a1.87 1.87 0 0 1 2.9 .4 2.39 2.39 0 0 1 0 3.4 2.39 2.39 0 0 1-3.4 0 2.39 2.39 0 0 1 0-3.4zM47.4 188.5a2.24 2.24 0 0 1 .9 2.5 2.32 2.32 0 0 1-.9-2.5zM57.2 188.2a3.7 3.7 0 0 1 2.5-.8l1.3 2-2.2 1.2a1.6 1.6 0 0 0 2-.1l-.6 1.4a2.48 2.48 0 0 1-3.7-1.6 2.31 2.31 0 0 1 .7-2.1z" fill="none" stroke="#f00" stroke-width=".25"/>
<g fill="#f00">
<path d="M59.4 187.4h.3z"/>
<path d="M59.2 187.4h.5z"/>
<path d="M58.4 187.6l.8-.2 .6 .2z"/>
<path d="M59.2 187.4h.5l.1 .2z"/>
</g>
<path d="M57.7 187.7h2.3" fill="none" stroke="#f00" stroke-width=".3"/>
<path d="M58.4 187.6h1.4l.2 .3z" fill="#f00"/>
<path d="M57.2 188h3" fill="none" stroke="#f00" stroke-width=".34"/>
<path d="M56.9 188.4h3.6" fill="none" stroke="#f00" stroke-width=".42"/>
<path d="M56.8 188.7h3.8" fill="none" stroke="#f00" stroke-width=".2"/>
<g fill="#f00">
<path d="M56.8 188.8l1.5 .2h-1.6z"/>
<path d="M56.8 188.8h1.7l-.2 .2z"/>
<path d="M56.7 189l1.5 .2h-1.6z"/>
<path d="M56.7 189h1.6l-.1 .2z"/>
<path d="M56.6 189.2l1.5 .1z"/>
<path d="M56.6 189.2h1.6z"/>
<path d="M58.5 188.8l2.5 .6h-2.1z"/>
<path d="M58.5 188.8h2.1l.4 .6z"/>
</g>
<path d="M58.9 189.4h2.1" fill="none" stroke="#f00" stroke-width=".2"/>
<path d="M59 189.4l1.9 .1z" fill="#f00"/>
<path d="M59 189.5h2" fill="none" stroke="#f00" stroke-width=".2"/>
<g fill="#f00">
<path d="M56.6 189.3l1.5 .3h-1.6z"/>
<path d="M56.6 189.3h1.5v.3z"/>
<path d="M58.6 189.7l.4-.2 1.5 .2z"/>
<path d="M59 189.5h1.9l-.4 .2z"/>
<path d="M56.5 189.6l1.6 .1h-1.6z"/>
<path d="M56.5 189.6h1.6v.1z"/>
<path d="M58.2 189.9l.4-.2 1.4 .2z"/>
<path d="M58.6 189.7h1.9l-.5 .2z"/>
<path d="M56.5 189.7l1.7 .2h-1.7z"/>
<path d="M56.5 189.7h1.6l.1 .2z"/>
</g>
<path d="M56.5 190.1h3.5" fill="none" stroke="#f00" stroke-width=".38"/>
<path d="M60.7 190.6l.1-.1z" fill="#f00"/>
<path d="M56.5 190.5h2.8" fill="none" stroke="#f00" stroke-width=".25"/>
<g fill="#f00">
<path d="M60.5 190.7l.2-.1v.1z"/>
<path d="M60.7 190.6v.1z"/>
<path d="M60.2 190.8l.3-.1 .2 .1z"/>
<path d="M60.5 190.7h.2v.1z"/>
</g>
<path d="M56.6 190.7h2.6" fill="none" stroke="#f00" stroke-width=".25"/>
<g fill="#f00">
<path d="M60 190.9h.7z"/>
<path d="M60.2 190.8l.5 .1z"/>
</g>
<path d="M56.7 190.9h2.7" fill="none" stroke="#f00" stroke-width=".2"/>
<g fill="#f00">
<path d="M59.7 190.9h.9z"/>
<path d="M60 190.9h.7z"/>
</g>
<path d="M56.7 190.9h3M57.4 191.8h2.8" fill="none" stroke="#f00" stroke-width=".2"/>
<path d="M56.7 191.1h3.9M57 191.6h3.4" fill="none" stroke="#f00" stroke-width=".42"/>
<path d="M57.7 191.9l1.9 .1h-1.6z" fill="#f00"/>
<path d="M57.7 192h2.5" fill="none" stroke="#f00" stroke-width=".2"/>
<g fill="#f00">
<path d="M58 192l1.4 .1z"/>
<path d="M58 192h1.6z"/>
<path d="M58.3 192.1h1z"/>
<path d="M58.2 192.1h1.1z"/>
<path d="M58.2 192.1h1.2z"/>
</g>
<path d="M58.3 189l.2-.2 .5 .7-.8 .4-.1-.3z" fill="none" stroke="#f00" stroke-width=".25"/>
<g fill="#f00">
<path d="M47.4 187.4l.7-.2 .4 .2z"/>
<path d="M47 187.5l.4-.1 1.5 .1z"/>
<path d="M47.4 187.4h1.1l.4 .1z"/>
</g>
<path d="M46.2 188.1h3.4M46.7 187.6h2.4M47.4 188.6h2.6" fill="none" stroke="#f00" stroke-width=".2"/>
<path d="M46.2 187.9h3.4" fill="none" stroke="#f00" stroke-width=".42"/>
<path d="M45.9 188.3h4.1" fill="none" stroke="#f00" stroke-width=".38"/>
<g fill="#f00">
<path d="M45.8 188.6h1.6z"/>
<path d="M45.9 188.5l1.5 .1z"/>
</g>
<path d="M47.5 188.7h2.6" fill="none" stroke="#f00" stroke-width=".3"/>
<g fill="#f00">
<path d="M45.8 188.6l1.5 .5h-1.7z"/>
<path d="M45.8 188.6h1.6l-.1 .5z"/>
<path d="M45.6 189.1h1.7z"/>
</g>
<path d="M47.8 189h2.4" fill="none" stroke="#f00" stroke-width=".3"/>
<path d="M48 189.3h2.2" fill="none" stroke="#f00" stroke-width=".2"/>
<g fill="#f00">
<path d="M45.6 189.1l1.8 .5h-1.9z"/>
<path d="M45.6 189.1h1.7l.1 .5z"/>
<path d="M45.5 189.6l1.9 .1z"/>
<path d="M48.2 189.4l2.1 .4h-2z"/>
<path d="M48.2 189.4h2l.1 .4z"/>
<path d="M48.3 189.8l2 .1z"/>
<path d="M45.5 189.7l2.1 .5h-2z"/>
<path d="M45.5 189.7h1.9l.2 .5z"/>
</g>
<path d="M45.6 190.2h2.1" fill="none" stroke="#f00" stroke-width=".2"/>
<g fill="#f00">
<path d="M48.4 189.9l1.8 .5h-1.8z"/>
<path d="M48.4 189.9h1.9l-.1 .5z"/>
<path d="M48.4 190.4h1.8z"/>
</g>
<path d="M45.6 190.4h2.3" fill="none" stroke="#f00" stroke-width=".38"/>
<path d="M45.7 190.8h2.5" fill="none" stroke="#f00" stroke-width=".25"/>
<g fill="#f00">
<path d="M48.4 190.4l1.5 .6h-1.6z"/>
<path d="M48.4 190.4h1.8l-.3 .6z"/>
</g>
<path d="M45.8 190.9h2.5M45.9 191h4M46.2 191.4h3.4M46.7 191.8h2.4" fill="none" stroke="#f00" stroke-width=".2"/>
<path d="M45.9 191.2h4" fill="none" stroke="#f00" stroke-width=".38"/>
<path d="M46.3 191.6h3.2" fill="none" stroke="#f00" stroke-width=".34"/>
<path d="M46.8 191.8l1.8 .3h-1.3z" fill="#f00"/>
<path d="M46.8 191.9h2.3" fill="none" stroke="#f00" stroke-width=".25"/>
<g fill="#f00">
<path d="M47.4 192.1h1.2l-.6 .1z"/>
<path d="M47.3 192.1h1.3z"/>
</g>
<path d="M23.6 192.7h32.5M23.6 195.6h32.5M24.6 202.1h30.5" fill="none" stroke="#000" stroke-width=".2"/>
<path d="M7.1 12h265.1M7.3 11.8v192.2M272 11.8v192.2M216.9 197.8h26.5M7.1 203.8h265.1" fill="none" stroke="#000" stroke-width=".38"/>
<path d="M206.8 178h65.4M207 177.8v6.4M7.3 184h264.9M71.2 184v19.8M71.2 193.9h145.7M140.5 193.9v9.9M216.9 184v19.8" fill="none" stroke="#000" stroke-width=".42"/>
<circle cx="120.8" cy="198.1" r=".69" fill="none" stroke="#000" stroke-width=".25"/>
<text font-size="8.1" x="247.6" y="198.7">4-R-3</text>
<text font-size="4.8" x="91.6" y="200.1">UNA-CLAD</text>
<g font-size="4">
<text x="118.4" y="190.4">RIDGE/HIP CAP SPLICE</text>
<text x="246.5" y="189">DETAIL NO.</text>
<text x="220" y="195.1">08/30/2013</text>
<text x="172.6" y="200.3">UC-4 RS</text>
</g>
<g font-size="3.4">
<text x="192.4" y="17.2">NOTES:</text>
<text x="27.9" y="20.5">RIDGE/HIP CAP</text>
<text x="84.3" y="19.5">PREVAILING</text>
<text x="88.9" y="23.5">WIND</text>
<text x="128.8" y="21.3">(3) CONT. 1/4&quot; (6.4 mm) DIA. BEADS OF BUTYL</text>
<text x="194.3" y="21.8">1. REFER TO FIRESTONE WEBSITE FOR MOST</text>
<text x="128.9" y="25.5">SEALANT AT ALL OVERLAPPING FLASHING</text>
<text x="128.9" y="29.7">SPLICE JOINTS</text>
<text x="198.5" y="25.7">CURRENT INFORMATION.</text>
<text x="194.3" y="30.7">2. REFER TO TECHNICAL INFORMATION SHEETS</text>
<text x="198.5" y="34.7">FOR FASCIA SIZES, ACCESSORIES, AND FINISHES</text>
<text x="198.5" y="38.7">AVAILABLE.</text>
<text x="194.3" y="44.2">3. REFER TO THE FIRESTONE TECHNICAL DATABASE</text>
<text x="198.5" y="48.2">FOR FASTENER COMPATIBILITY WITH METAL.</text>
<text x="194.3" y="54.1">4. RIDGE CAPS MUST BE LAPPED WITH THE</text>
<text x="198.5" y="58.1">PREVAILING WINDS.</text>
<text x="194.3" y="64">5. LAPS MAY BE FASTENED WITH FIRESTONE</text>
<text x="198.5" y="67.9">12-14x1</text>
<text x="209.6" y="67.9">1/4 STAINLESS STEEL EPDM GASKETED</text>
<text x="198.5" y="72.1">FASTENERS OR STAINLESS STEEL POP RIVETS</text>
<text x="174.2" y="120.6">(3) CONT. 1/4&quot; (6.4 mm) DIA. BEADS OF BUTYL</text>
<text x="174.3" y="124.8">SEALANT AT ALL OVERLAPPING FLASHING SPLICE JOINTS</text>
<text x="8.7" y="173.3">NOTCH HEM TO RECIEVE HEM</text>
<text x="15.7" y="177.5">OF OVERLAPPING PANEL</text>
<text x="212.7" y="182.2">MAXIMUM WARRANTY: 20 YEARS</text>
</g>
<text font-size="3.2" fill="#f00" x="11.2" y="198.9">NOBODY COVERS YOU BETTER.</text>
<g font-size="2.9">
<text x="24.6" y="201.8">www.firestonebpco.com</text>
<text x="219.6" y="201.9">NOT TO SCALE</text>
</g>
<text font-size="2.7" x="23.4" y="195.1">BUILDING PRODUCTS</text>
<g font-size="2.3">
<text x="90.4" y="45.8">3&quot; (76.2 mm) MIN.</text>
<text x="37.5" y="154.3" transform="rotate(31 37.5 154.3)">3&quot; (76.2 mm) MIN.</text>
<text x="220.2" y="187.4">ISSUE / REVISION</text>
<text x="226.8" y="190.2">DATE:</text>
<text x="143.5" y="199.7">ACCEPTABLE SYSTEMS:</text>
</g>
<text font-size="1.6" fill="#f00" x="66.6" y="197.3">TM</text>
<text font-size="1.6" x="120.1" y="198.5">R</text>
</svg>
